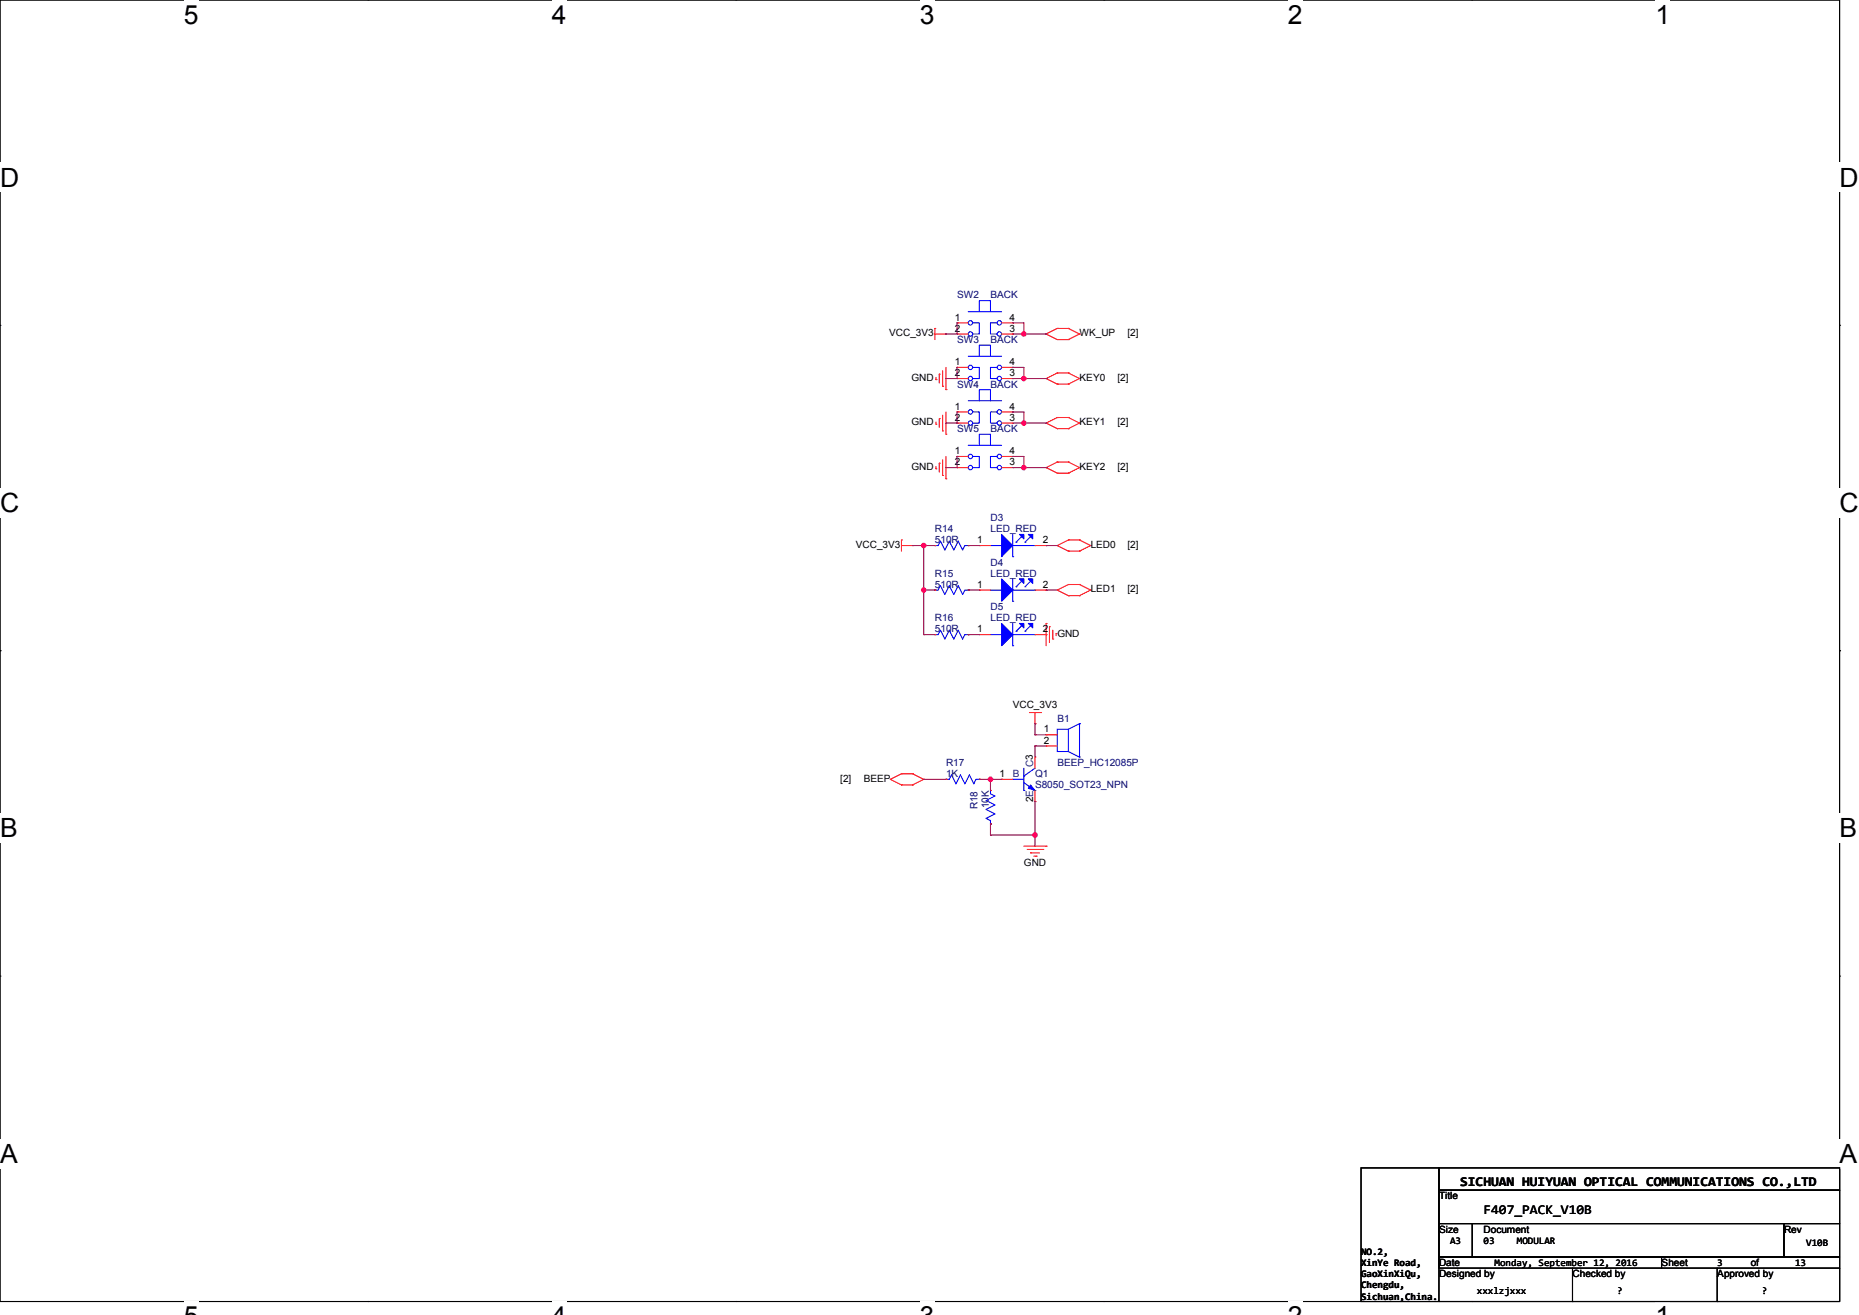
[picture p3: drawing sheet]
<svg xmlns="http://www.w3.org/2000/svg" width="297mm" height="210mm" viewBox="0 0 297 210" stroke-linecap="round" stroke-linejoin="round" font-family="sans-serif">
<path d="M0 0h293.9v207.8h-293.9z" fill="none" stroke="#000" stroke-width=".17"/>
<g fill="#fff">
<path d="M29.4 0h2.3v4.7h-2.3z"/>
<path d="M29.4 207.8h2.3v2.2h-2.3z"/>
</g>
<path d="M58.8 0h.1M58.8 207.8h.1" fill="none" stroke="#000" stroke-width=".17"/>
<g fill="#fff">
<path d="M88.2 0h2.3v4.7h-2.3z"/>
<path d="M88.2 207.8h2.3v2.2h-2.3z"/>
</g>
<path d="M117.6 0h.1M117.6 207.8h.1" fill="none" stroke="#000" stroke-width=".17"/>
<g fill="#fff">
<path d="M146.9 0h2.4v4.7h-2.4z"/>
<path d="M146.9 207.8h2.4v2.2h-2.4z"/>
</g>
<path d="M176.3 0h.1M176.3 207.8h.1" fill="none" stroke="#000" stroke-width=".17"/>
<g fill="#fff">
<path d="M205.7 0h2.4v4.7h-2.4z"/>
<path d="M205.7 207.8h2.4v2.2h-2.4z"/>
</g>
<path d="M235.1 0h.1M235.1 207.8h.1" fill="none" stroke="#000" stroke-width=".17"/>
<g fill="#fff">
<path d="M264.5 0h2.4v4.7h-2.4z"/>
<path d="M264.5 207.8h2.4v2.2h-2.4z"/>
<path d="M0 26h3.1v4.7h-3.1z"/>
<path d="M293.9 26h3.1v4.7h-3.1z"/>
<path d="M0 77.9h3.1v4.8h-3.1z"/>
<path d="M293.9 77.9h3.1v4.8h-3.1z"/>
</g>
<path d="M0 52h.1M293.9 52h.1" fill="none" stroke="#000" stroke-width=".17"/>
<g fill="#fff">
<path d="M0 129.9h2.8v4.7h-2.8z"/>
<path d="M293.9 129.9h2.8v4.7h-2.8z"/>
</g>
<path d="M0 103.9h.1M293.9 103.9h.1" fill="none" stroke="#000" stroke-width=".17"/>
<g fill="#fff">
<path d="M0 181.9h2.8v4.7h-2.8z"/>
<path d="M293.9 181.9h2.8v4.7h-2.8z"/>
</g>
<g fill="none" stroke="#000" stroke-width=".17">
<path d="M0 155.9h.1M293.9 155.9h.1M217.4 186.5h12.5v21.3h-12.5zM229.9 186.5h64v3.6h-64zM229.9 190.1h64v5.3h-64zM229.9 195.4h5.3v5.3h-5.3zM235.2 195.4h49.8v5.3h-49.8zM285 195.4h8.9v5.3h-8.9zM229.9 200.7h35.6v1.8h-35.6zM251.2 207.8h.1M251.2 202.5v5.3M265.5 200.7h28.4v1.8h-28.4z"/>
<path d="M274.3 207.8h.1M274.3 202.5v5.3M293.9 202.5v5.3h-64"/>
</g>
<g fill="none" stroke="#f00" stroke-width=".17">
<path d="M149.4 52.5h.1M149.4 53.3h1.7M149.4 52.5v1.7M150.1 59.7h.1M150.1 59.7v1.5M150.6 59.2v2.5M151.1 53.3h.1M151.1 58.7v3.5M152.9 51.6h.1M152.9 53.3h.1M152.9 58.7h.1M152.9 53.3h1.8"/>
<path d="M152.9 51.6h1.8M152.9 58.7h1.8M160 53.3h1.8M160 51.6h1.8M160 58.7h1.8M161.8 51.6h.1M161.8 53.3h.1M161.8 58.7h.1M167.1 53.3h.1M167.1 53.3l1.8 .9M168.9 54.2h.1M168.9 52.5h.1"/>
<path d="M168.9 59.6h.1M168.9 54.2h1.8M168.9 52.5l-1.8 .8M168.9 52.5h1.8M168.9 59.6l-1.8 .9M168.9 59.6h1.8M170.7 54.2h.1M170.7 52.5h.1M170.7 59.6h.1M170.7 52.5l1.8 .8M170.7 59.6l1.8 .9M172.5 53.3h.1"/>
<path d="M172.5 53.3l-1.8 .9M149.5 60.6h.1M149.5 67.7h.1M149.5 74.9h.1M149.5 60.3v.3M149.5 67.4v.3M149.5 74.5v.4M150.1 66.9h.1M150.1 74h.1M150.1 66.9v1.4M150.1 74v1.4M150.6 61.7h.1"/>
<path d="M150.6 68.8h.1M150.6 75.9h.1M150.6 66.3v2.5M150.6 73.4v2.5M151.1 62.2h.1M151.1 69.3h.1M151.1 76.5h.1M151.1 65.8v3.5M151.1 72.9v3.6M152.9 65.8h.1M152.9 67.6h.1M152.9 72.9h.1"/>
<path d="M152.9 74.7h.1M152.9 60.5h.1M152.9 65.8h1.8M152.9 67.6h1.8M152.9 72.9h1.8M152.9 74.7h1.8M152.9 60.5h1.8M160 65.8h1.8M160 67.6h1.8M160 72.9h1.8M160 74.7h1.8M160 60.5h1.8"/>
<path d="M161.8 65.8h.1M161.8 67.6h.1M161.8 72.9h.1M161.8 74.7h.1M161.8 60.5h.1M167.1 60.5h.1M167.1 67.6h.1M167.1 74.7h.1M167.1 60.5l1.8 .8M167.1 67.6l1.8 .9M167.1 74.7l1.8 .9M168.9 61.3h.1"/>
<path d="M168.9 68.5h.1M168.9 66.7h.1M168.9 75.6h.1M168.9 73.8h.1M168.9 61.3h1.8M168.9 68.5h1.8M168.9 66.7l-1.8 .9M168.9 66.7h1.8M168.9 75.6h1.8M168.9 73.8l-1.8 .9M168.9 73.8h1.8M170.7 61.3h.1"/>
<path d="M170.7 68.5h.1M170.7 66.7h.1M170.7 75.6h.1M170.7 73.8h.1M170.7 66.7l1.8 .9M170.7 73.8l1.8 .9M172.5 60.5h.1M172.5 67.6h.1M172.5 74.7h.1M172.5 60.5l-1.8 .8M172.5 67.6l-1.8 .9M172.5 74.7l-1.8 .9"/>
<path d="M144 86.2h.1M144 87.1h1.8M144 86.2v1.8M145.8 87.1h.1M149.4 94.2h.1M149.4 87.1h.1M154.7 94.2h.1M154.7 87.1h.1M156.5 87.1h.1M156.5 94.2h.1M156.5 87.1h1.7M156.5 94.2h1.7"/>
<path d="M165.4 87.1h1.7M165.4 94.2h1.7M167.1 99.6h.1M167.1 87.1h.1M167.1 94.2h.1M167.1 99.6v3.5M168.9 87.1h.1M168.9 94.2h.1M168.9 87.1l1.8 .9M168.9 94.2l1.8 .9M170.7 88h.1M170.7 86.2h.1"/>
<path d="M170.7 95.1h.1M170.7 93.3h.1M170.7 88h1.8M170.7 86.2l-1.8 .9M170.7 86.2h1.8M170.7 95.1h1.8M170.7 93.3l-1.8 .9M170.7 93.3h1.8M172.5 88h.1M172.5 86.2h.1M172.5 95.1h.1M172.5 93.3h.1"/>
<path d="M172.5 86.2l1.7 .9M172.5 93.3l1.7 .9M174.2 87.1h.1M174.2 94.2h.1M174.2 87.1l-1.7 .9M174.2 94.2l-1.7 .9M149.4 101.3h.1M154.7 101.3h.1M156.5 101.3h.1M156.5 101.3h1.7M164.5 113.8h1.7M165.4 115.6h.1"/>
<path d="M165.4 113.8v1.8M165.4 101.3h1.7M166.2 113.8h.1M167.1 101.3h.1M167.1 117.3h.1M167.1 119.1h.1M167.1 117.3h1.8M167.1 119.1h1.8M167.7 100.1h.1M167.7 100.1v2.5M168.2 102.1h.1M168.2 100.6v1.5"/>
<path d="M168.7 101.2h.1M168.7 101.2v.3M142.2 124.5h.1M142.2 124.5l1.8 .8M144 123.6h.1M144 125.3h.1M144 123.6l-1.8 .9M144 123.6h1.8M144 125.3h1.8M145.8 123.6h.1M145.8 125.3h.1M145.8 123.6l1.8 .9"/>
<path d="M147.6 124.5h.1M147.6 124.5l-1.8 .8M151.1 124.5h.1M156.5 124.5h.1M158.2 131.6h.1M158.2 126.2h.1M160 124.5h.1M160 124.5h1.8M163.6 135.1h3.5M164.1 135.7h2.5M164.6 136.2h.1M164.6 136.2h1.5"/>
<path d="M165.2 136.7h.3M165.4 128h.1M165.4 120.9h.1M165.4 120.9v1.8M165.4 126.2v1.8M165.5 136.7h.1M166.6 135.7h.1M167.1 135.1h.1"/>
</g>
<g fill="none" stroke="#00f" stroke-width=".17">
<path d="M154.7 49.8h5.3M154.7 56.9h5.3M155.4 51.6h1.1v1.7h-1.1M155.4 58.7h1.1v1.8h-1.1M156.5 49.8v-1.8h1.7v1.8M156.5 56.9v-1.8h1.7v1.8M159.3 51.6h-1.1v1.7h1.1M159.3 58.7h-1.1v1.8h1.1M154.7 64h5.3M154.7 71.1h5.3M155.4 65.8h1.1v1.8h-1.1M155.4 72.9h1.1v1.8h-1.1"/>
<path d="M156.5 64v-1.8h1.7v1.8M156.5 71.1v-1.8h1.7v1.8M159.3 65.8h-1.1v1.8h1.1M159.3 72.9h-1.1v1.8h1.1M149.4 94.2h.1M149.4 87.1h.1M149.4 87.1h.5l.3-.7 .8 1.4 .7-1.4 .7 1.4 .7-1.4 .7 1.4 .4-.7h.5M149.4 94.2h.5l.3-.7 .8 1.4 .7-1.4 .7 1.4 .7-1.4 .7 1.4 .4-.7h.5M154.7 94.2h.1M154.7 87.1h.1M158.2 87.1h1.8M158.2 94.2h1.8"/>
<path d="M160 87.1h.1M160 94.2h.1M161.8 88.9h.1M161.8 96h.1M161.8 85.3v3.6M161.8 92.5v3.5M161.8 99.6v3.5M161.8 87.1h3.6M161.8 94.2h3.6M162.3 86.6h.1M162.3 93.7h.1M163.2 85.7l-.9 .9"/>
<path d="M163.2 99.9l-.9 .9M163.2 92.8l-.9 .9M163.8 86.6h.1M163.8 93.7h.1M164.6 85.7l-.8 .9M164.6 99.9l-.8 .9M164.6 92.8l-.8 .9M165.4 87.1h.1M165.4 94.2h.1M149.4 101.3h.1M149.4 101.3h.5l.3-.7 .8 1.5 .7-1.5 .7 1.5 .7-1.5 .7 1.5 .4-.8h.5M154.7 101.3h.1"/>
<path d="M158.2 101.3h1.8M160 101.3h.1M161.8 103.1h.1M161.8 101.3h3.6M162.3 100.8h.1M163.8 100.8h.1M165.4 101.3h.1M168.9 116.5h1.8v3.5h-1.8zM172.5 115.6h.1M172.5 115.6l-1.8 .9M172.5 115.6v5.3M151.1 124.5h.1"/>
<path d="M151.1 124.5h.6l.3-.7 .7 1.4 .7-1.4 .8 1.4 .7-1.4 .7 1.4 .3-.7h.6M156.5 124.5h.1M158.2 131.6h.1M158.2 126.2h.1M158.2 126.2v.6l.8 .3-1.5 .7 1.5 .7-1.5 .8 1.5 .7-1.5 .7 .7 .3v.6M161.8 124.5h.1M161.8 124.5h1.8M163.6 126.2h.1M163.6 123.9h.1M163.6 122.7v3.5M163.6 125l1.8 1.2M165.4 126.2h.1"/>
<path d="M165.4 122.7l-1.8 1.2M170.7 120l1.8 .9M172.5 120.9h.1"/>
<circle cx="155" cy="58.7" r=".35"/>
<circle cx="155" cy="51.6" r=".35"/>
<circle cx="155" cy="53.3" r=".35"/>
<circle cx="159.7" cy="58.7" r=".35"/>
<circle cx="159.7" cy="53.3" r=".35"/>
<circle cx="159.7" cy="51.6" r=".35"/>
<circle cx="155" cy="67.6" r=".35"/>
<circle cx="155" cy="72.9" r=".35"/>
<circle cx="155" cy="65.8" r=".35"/>
<circle cx="155" cy="74.7" r=".35"/>
<circle cx="155" cy="60.4" r=".35"/>
<circle cx="159.7" cy="72.9" r=".35"/>
<circle cx="159.7" cy="67.6" r=".35"/>
<circle cx="159.7" cy="65.8" r=".35"/>
<circle cx="159.7" cy="60.4" r=".35"/>
<circle cx="159.7" cy="74.7" r=".35"/>
</g>
<g fill="#00f" stroke="#00f" stroke-width=".17">
<path d="M164.6 125.3l.8 .9-1.1-.3z"/>
<path d="M160 85.3l1.8 1.8-1.8 1.8z"/>
<path d="M162.9 85.3h.7v.8z"/>
<path d="M164.3 85.3h.7v.8z"/>
<path d="M160 99.6l1.8 1.7-1.8 1.8z"/>
<path d="M162.9 99.6h.7v.7z"/>
<path d="M164.3 99.6h.7v.7z"/>
<path d="M160 92.5l1.8 1.7-1.8 1.8z"/>
<path d="M162.9 92.5h.7v.7z"/>
<path d="M164.3 92.5h.7v.7z"/>
</g>
<g fill="none" stroke="#800040" stroke-width=".17">
<path d="M151.1 53.3h.1M152.9 58.7h.1M152.9 51.6h.1M152.9 51.6v1.7h-1.8M152.9 58.7v1.8h-1.8M161.8 58.7h.1M161.8 51.6h.1M161.8 53.3h5.3M161.8 58.7h1.8v1.8M161.8 51.6h1.8v1.7M163.6 53.3h.1M167.1 53.3h.1"/>
<path d="M151.1 60.5h.1M151.1 74.7h.1M151.1 67.6h.1M152.9 72.9h.1M152.9 65.8h.1M152.9 65.8v1.8h-1.8M152.9 72.9v1.8h-1.8M161.8 72.9h.1M161.8 65.8h.1M161.8 60.5h5.3M161.8 67.6h5.3M161.8 74.7h5.3"/>
<path d="M161.8 72.9h1.8v1.8M161.8 65.8h1.8v1.8M163.6 60.5h.1M163.6 67.6h.1M163.6 74.7h.1M167.1 60.5h.1M167.1 67.6h.1M167.1 74.7h.1M145.8 87.1h.1M145.8 87.1h3.6M147.6 87.1h.1M147.6 94.2h.1"/>
<path d="M147.6 94.2h1.8M147.6 87.1v14.2M154.7 87.1h.1M154.7 94.2h.1M154.7 87.1h1.8M154.7 94.2h1.8M167.1 87.1h.1M167.1 94.2h.1M167.1 87.1h1.8M167.1 94.2h1.8M147.6 101.3h.1M147.6 101.3h1.8"/>
<path d="M154.7 101.3h.1M154.7 101.3h1.8M165.4 119.1h.1M165.4 117.3h.1M165.4 115.6h.1M165.4 115.6v1.7M165.4 119.1v1.8M165.4 119.1h1.7M165.4 117.3h1.7M147.6 124.5h.1M147.6 124.5h3.5M156.5 124.5h.1"/>
<path d="M156.5 124.5h3.5M158.2 124.5h.1M158.2 133.3h.1M158.2 131.6h.1M158.2 124.5v1.7M158.2 131.6v1.7M158.2 133.3h7.2M165.4 128h.1M165.4 133.3h.1M165.4 128v7.1"/>
</g>
<g fill="#f0f" stroke="#f0f" stroke-width=".17">
<circle cx="165.3" cy="133.3" r=".35"/>
<circle cx="158.2" cy="124.5" r=".35"/>
<circle cx="147.6" cy="94.2" r=".35"/>
<circle cx="147.6" cy="87.1" r=".35"/>
<circle cx="163.6" cy="53.3" r=".35"/>
<circle cx="163.6" cy="60.4" r=".35"/>
<circle cx="163.6" cy="67.6" r=".35"/>
<circle cx="163.6" cy="74.7" r=".35"/>
</g>
<g font-size="4.2">
<text x="29.4" y="3.8">5</text>
<text x="88.2" y="3.8">4</text>
<text x="147" y="3.8">3</text>
<text x="205.7" y="3.8">2</text>
<text x="264.5" y="3.8">1</text>
<text x="0" y="29.8">D</text>
<text x="293.9" y="29.8">D</text>
<text x="0" y="81.8">C</text>
<text x="293.9" y="81.8">C</text>
<text x="0" y="133.7">B</text>
<text x="293.9" y="133.7">B</text>
<text x="0" y="185.7">A</text>
<text x="293.9" y="185.7">A</text>
</g>
<g font-size="2.1">
<text x="233.3" y="189.4">SICHUAN HUIYUAN OPTICAL COMMUNICATIONS CO.,LTD</text>
<text x="237" y="193.8">F407_PACK_V10B</text>
</g>
<g font-size="1.6" fill="#000080">
<text x="152.9" y="47.7">SW2</text>
<text x="158.3" y="47.7">BACK</text>
<text x="152.9" y="54.8">SW3</text>
<text x="158.3" y="54.8">BACK</text>
<text x="152.9" y="61.9">SW4</text>
<text x="158.3" y="61.9">BACK</text>
<text x="152.9" y="69">SW5</text>
<text x="158.3" y="69">BACK</text>
<text x="158.3" y="83.2">D3</text>
<text x="149.4" y="85">R14</text>
<text x="149.4" y="86.8">510R</text>
<text x="158.3" y="85">LED_RED</text>
<text x="149.4" y="92.1">R15</text>
<text x="149.4" y="93.9">510R</text>
<text x="158.3" y="90.3">D4</text>
<text x="158.3" y="92.1">LED_RED</text>
<text x="149.4" y="99.2">R16</text>
<text x="149.4" y="101">510R</text>
<text x="158.3" y="97.5">D5</text>
<text x="158.3" y="99.2">LED_RED</text>
<text x="168.9" y="115.2">B1</text>
<text x="151.1" y="122.3">R17</text>
<text x="151.1" y="124.1">1K</text>
<text x="165.4" y="124.1">Q1</text>
<text x="165.4" y="125.9">S8050_SOT23_NPN</text>
<text x="168.9" y="122.3">BEEP_HC12085P</text>
<text x="156.2" y="129.3" transform="rotate(-90 156.2 129.3)">R18</text>
<text x="158" y="129.1" transform="rotate(-90 158 129.1)">10K</text>
</g>
<g font-size="1.6">
<text x="142.1" y="53.7">VCC_3V3</text>
<text x="152.6" y="51.2">1</text>
<text x="152.6" y="53">2</text>
<text x="161.3" y="51.2">4</text>
<text x="161.3" y="53">3</text>
<text x="172.5" y="53.7">WK_UP</text>
<text x="180.1" y="53.7">[2]</text>
<text x="152.6" y="58.3">1</text>
<text x="161.3" y="58.3">4</text>
<text x="145.6" y="60.8">GND</text>
<text x="152.6" y="65.4">1</text>
<text x="152.6" y="60.1">2</text>
<text x="161.3" y="65.4">4</text>
<text x="161.3" y="60.1">3</text>
<text x="172.5" y="60.8">KEY0</text>
<text x="178.5" y="60.8">[2]</text>
<text x="145.6" y="67.9">GND</text>
<text x="152.6" y="67.2">2</text>
<text x="161.3" y="67.2">3</text>
<text x="172.5" y="67.9">KEY1</text>
<text x="178.5" y="67.9">[2]</text>
<text x="145.6" y="75">GND</text>
<text x="152.6" y="72.5">1</text>
<text x="152.6" y="74.3">2</text>
<text x="161.3" y="72.5">4</text>
<text x="161.3" y="74.3">3</text>
<text x="172.5" y="75">KEY2</text>
<text x="178.5" y="75">[2]</text>
<text x="136.7" y="87.5">VCC_3V3</text>
<text x="156.1" y="86.8">1</text>
<text x="166.6" y="86.8">2</text>
<text x="174.3" y="87.5">LED0</text>
<text x="180.1" y="87.5">[2]</text>
<text x="156.1" y="93.9">1</text>
<text x="166.6" y="93.9">2</text>
<text x="174.3" y="94.6">LED1</text>
<text x="180.1" y="94.6">[2]</text>
<text x="156.1" y="101">1</text>
<text x="166.6" y="101">2</text>
<text x="168.9" y="101.7">GND</text>
<text x="161.8" y="113.1">VCC_3V3</text>
<text x="166.8" y="117">1</text>
<text x="166.8" y="118.8">2</text>
<text x="134.2" y="124.8">[2]</text>
<text x="138" y="124.8">BEEP</text>
<text x="159.7" y="124.1">1</text>
<text x="165.1" y="128" transform="rotate(-90 165.1 128)">2E</text>
<text x="163.6" y="138.3">GND</text>
<text x="229.9" y="191.5">Title</text>
<text x="229.9" y="196.8">Size</text>
<text x="237" y="196.8">Document</text>
<text x="285" y="196.8">Rev</text>
<text x="217.4" y="200.4">NO.2,</text>
<text x="217.4" y="202.2">XinYe Road,</text>
<text x="217.5" y="204">GaoXinXiQu,</text>
<text x="229.9" y="202.2">Date</text>
<text x="229.9" y="204">Designed by</text>
<text x="231.7" y="198.6">A3</text>
<text x="237" y="198.6">03</text>
<text x="238.8" y="202.2">Monday, September 12, 2016</text>
<text x="242.3" y="198.6">MODULAR</text>
<text x="251.2" y="204">Checked by</text>
<text x="265.5" y="202.2">Sheet</text>
<text x="274.3" y="202.2">3</text>
<text x="274.4" y="204">Approved by</text>
<text x="279.7" y="202.2">of</text>
<text x="286.8" y="202.2">13</text>
<text x="288.6" y="199">V10B</text>
<text x="217.4" y="205.8">Chengdu,</text>
<text x="217.4" y="207.5">Sichuan,China.</text>
<text x="236" y="206.7">xxxlzjxxx</text>
<text x="258.3" y="206.7">?</text>
<text x="281.5" y="206.7">?</text>
</g>
<g font-size="1.6" fill="#004080">
<text x="161.8" y="124.1">B</text>
<text x="165.1" y="122.5" transform="rotate(-90 165.1 122.5)">C3</text>
</g>
</svg>
